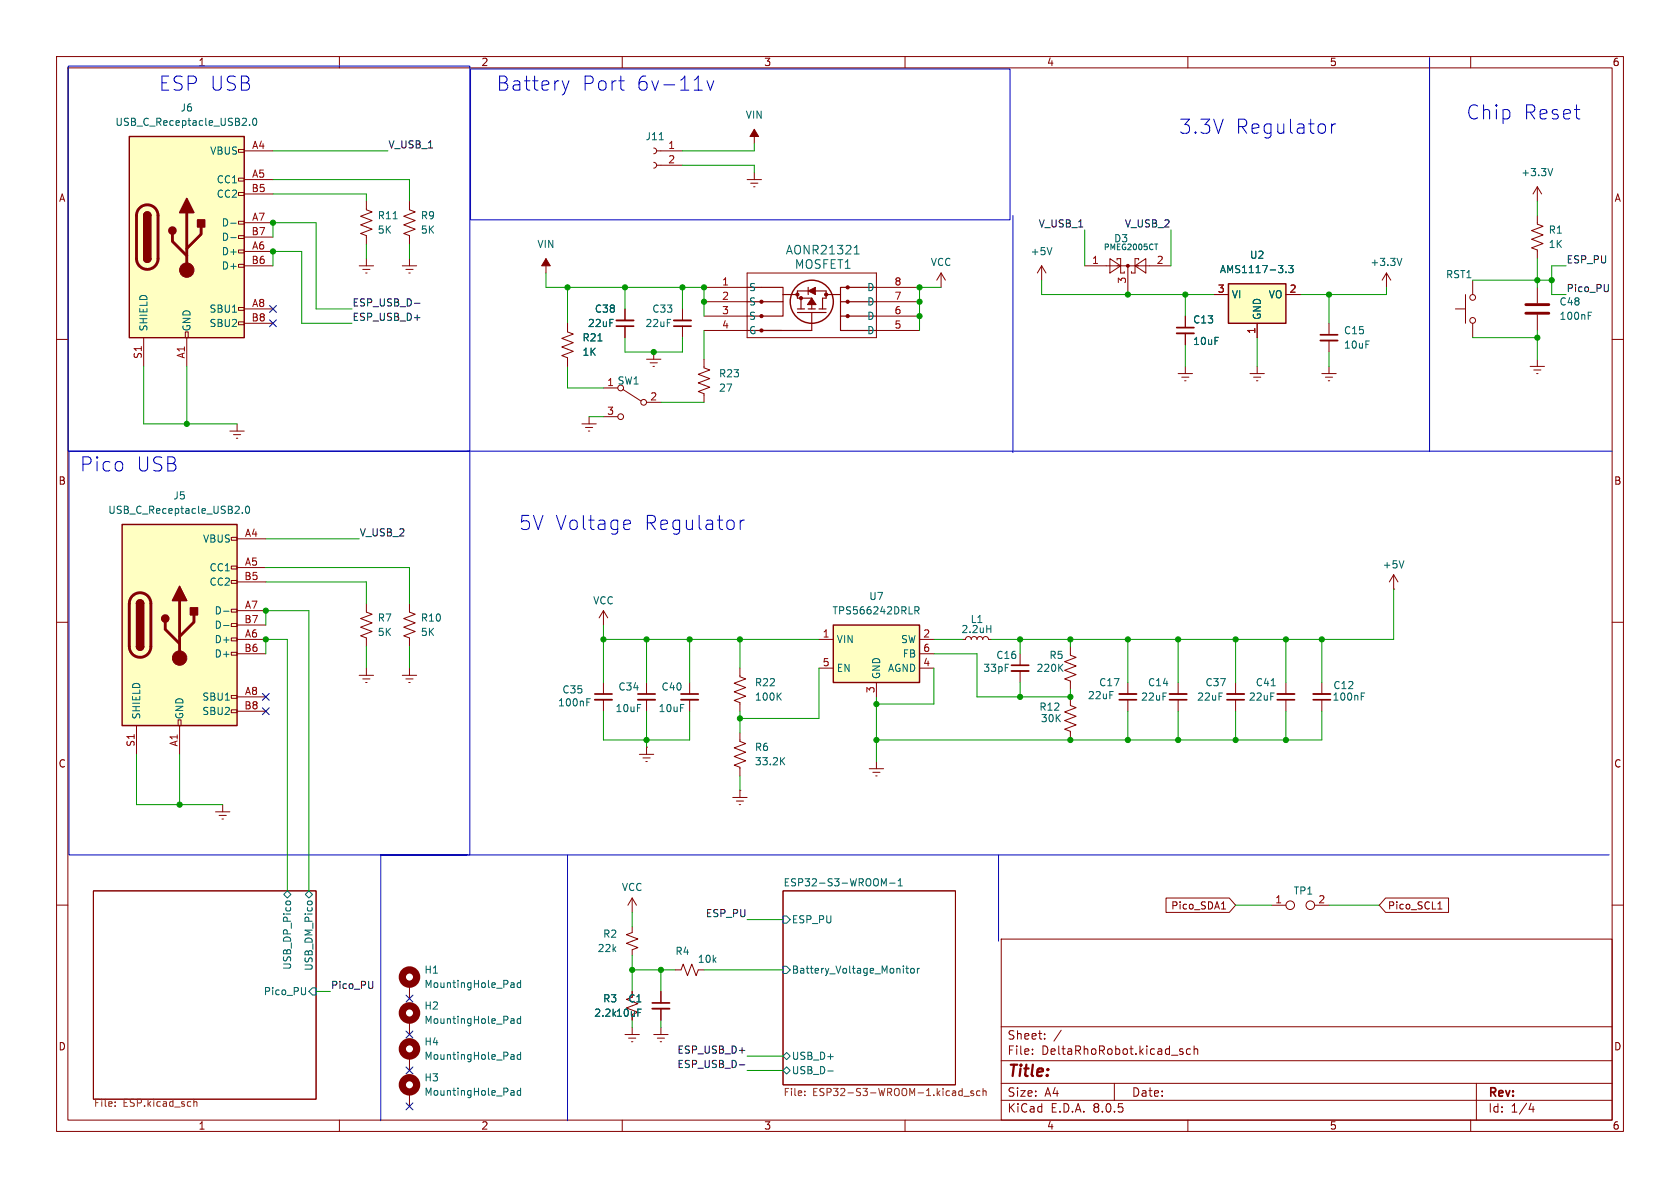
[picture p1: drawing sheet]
<svg xmlns="http://www.w3.org/2000/svg" width="297mm" height="210mm" viewBox="0 0 297 210" stroke-linecap="round" stroke-linejoin="round" font-family="sans-serif">
<g fill="none" stroke="#840000" stroke-width=".18">
<path d="M10 10h277v190h-277zM12 12h273v186h-273zM60 10v2M110 10v2M160 10v2M210 10v2M260 10v2M115.6 28.7l.3 .2 .2 .3-.2 .4-.3 .1M115.6 26.2l.3 .1 .2 .4-.2 .3-.3 .2M116.1 29.2h4.5M116.1 26.7h4.5M132.1 31.8h2.5"/>
<path d="M132.7 32.4h1.3M133.2 33h.3M133.3 22.9v2.5M133.3 30.5v1.3M10 60h2M96.5 45.7v2.6M100.3 57.2v1.5l1 .4-2 .7 2 .8-2 .7 2 .8-2 .8 1 .3v1.6M110.5 54.6v2M110.5 57.7v2M120.6 54.6v2M120.6 57.7v2M184.1 47l.8 1.3"/>
<path d="M184.1 47v2.5M184.1 47l-.7 1.3M191.8 47h15.2M196.2 45.7l1.9 1.3-1.9 1.3zM197.5 46v-.3h.6v2.6h.7v-.3M199.4 47v5.1M200.7 47l1.9-1.3v2.6zM201.3 46v-.3h-.6v2.6h-.7v-.3M209.5 55.9v2M209.5 58.9v2.1M285 60h2M102.9 74.9h2.5"/>
<path d="M103.5 75.6h1.3M104 76.2h.3M104.1 73.7v1.2M106.7 68.6h2.5M106.7 73.7h2.5M110.1 68.8l3.2 2.1M114.3 63.5h2.5M114.3 71.1h2.5M114.9 64.1h1.3M115.4 64.8h.3M115.6 62.2v1.3M208.3 66h2.5"/>
<path d="M208.9 66.7h1.3M209.4 67.3h.3M209.5 64.8v1.2M10 110h2M106.7 108l-.8 1.2M106.7 108v2.5M106.7 108l.7 1.2M130.8 118.1v1.5l1 .4-2 .8 2 .7-2 .8 2 .8-2 .7 1 .4v1.5M170.2 113h.5l.1-.3 .4-.2 .4 .2 .1 .3 .2-.3 .3-.2 .4 .2 .1 .3 .2-.3 .3-.2 .4 .2 .1 .3 .2-.3 .3-.2 .4 .2 .2 .3h.5M285 110h2M106.7 120.7v2M106.7 123.7v2"/>
<path d="M130.8 129.5v1.6l1 .3-2 .8 2 .8-2 .7 2 .8-2 .8 1 .3v1.6M130.8 139.7h.1M130.8 139.7v1.3M153.7 135.9h2.5M154.3 136.5h1.3M154.8 137.2h.3M154.9 134.6v1.3M10 160h2M16.5 157.5h39.4v36.8h-39.4zM129.5 141h2.6M130.2 141.6h1.2M130.7 142.2h.2"/>
<path d="M138.4 157.5h30.5v34.3h-30.5zM285 160h2M177 166h108v32h-108zM60 198v2M110 198v2M160 198v2M177 194.5h108M177 191.5h108M177 187.5h108M177 181.5h108M182.5 186.3v.1M182.5 185.5v.1"/>
<path d="M184.7 183.6v.1M184.7 182.8v.1M187.6 182.1l-1.3 2M197 191.5v3M208.7 185.9l.4 .1 .1 .2-.2 .2h-.3M208.7 185.4l.4 .1M210 198v2M210.5 185.5l-.5-.1-.3 .3v.4l.2 .2h.6M211.1 185.5l.2-.1 .4 .1v.9M211.1 184.9v1.5M260 198v2M261 191.5v6.5"/>
<path d="M270.7 195l-.4 1.1h.9M271 195.6v1"/>
<circle cx="109.7" cy="73.7" r=".51"/>
<circle cx="109.7" cy="68.6" r=".51"/>
<circle cx="113.8" cy="71.1" r=".51"/>
</g>
<g fill="none" stroke="#006464" stroke-width=".18">
<path d="M116.5 24.7h.8M186 43.8l-.5 1.2M204.1 43.1h.6M105.7 60.3h.7M174.4 111.2h.8M175.2 110.6v1.2M103.7 124.1h.5M103.7 123.5h.6M137.6 123l.5 .8M138.1 122.5l-.7 .7M138.2 134.5l.5 .7M138.7 133.9l-.7 .8"/>
<path d="M50.2 158.1l.6-.6 .6 .6-.6 .7zM50.5 159.5l.3-.2h.3l.3 .2M54 158.1l.6-.6 .6 .6-.6 .7zM54.4 159.4l.2-.1 .5 .1M156.2 156.2l.5-.9v1.3M157.3 156.1h.9M158.8 156.6h.7M158.8 155.7l.4-.4v1.3M54 174.6v1l-.1 .2M55.2 174.6h.7v1.3h-.7l-.6-.6zM138.4 170.8h.7l.6 .7-.6 .6h-.7zM138.4 161.9h.7l.6 .7-.6 .6h-.7z"/>
<path d="M160.1 171.2h.5M160.3 170.8v1l.3 .2M161 171.3l.2-.1 .4 .1v.5l-.1 .2h-.3l-.2-.1zM162.2 171.2v.8M162.5 171.2l-.3 .2M138.4 189.2l.7-.6 .6 .6-.6 .7zM138.4 186.7l.7-.6 .6 .6-.6 .6zM146.3 189.3h1"/>
</g>
<path d="M20.4 195.5v.1M20.4 194.8v.1M34.3 194.3v1.3M34.3 194.9l.2-.2 .3 .1v.8M142.3 193.6v.1M142.3 192.9v.1M170.4 193.8h1M172.1 192.9l-.3-.1-.2 .2 .1 .2 .4 .1v.3h-.5M173.2 192.9l-.3-.1-.3 .3 .2 .5h.4M173.8 193l.2-.2 .3 .1v.8M173.8 192.4v1.3" fill="none" stroke="#725600" stroke-width=".18"/>
<g fill="#840000" stroke="#840000" stroke-width=".18">
<path d="M133.3 22.9l.8 1.2h-1.5z"/>
<path d="M96.5 45.7l.8 1.3h-1.5z"/>
<circle cx="199.4" cy="47" r=".25"/>
</g>
<path d="M109 56.6h3M119.1 56.6h3.1M208 58.9h3.1M105.2 123.7h3" fill="none" stroke="#840000" stroke-width=".33"/>
<path d="M109 57.7h3M119.1 57.7h3.1M208 57.9h3.1M105.2 122.7h3" fill="none" stroke="#840000" stroke-width=".3"/>
<path d="M147.3 110.5h15.3v10.2h-15.3z" fill="#ffffc2"/>
<path d="M147.3 110.5h15.3v10.2h-15.3z" fill="none" stroke="#840000" stroke-width=".25"/>
<g fill="none" stroke="#840000" stroke-width=".18">
<path d="M72.4 35.6v1.5l1 .4-2 .7 2 .8-2 .8 2 .7-2 .8 1 .4v1.5M63.5 47h2.5M64.1 47.6h1.3M64.6 48.3h.3M64.8 45.7v1.3M166.4 48.3l-.8 1.2M166.4 48.3v2.5M166.4 48.3l.7 1.2M40.6 76.2h2.6M41.3 76.8h1.2M41.8 77.5h.2M41.9 74.9v1.3"/>
<path d="M144.8 113h2.5M144.8 118.1h2.5M162.6 113h2.5M162.6 118.1h2.5M162.6 115.6h2.5M121.9 120.7v2M121.9 123.7v2M154.9 120.7v2.5M227.3 120.7v2M227.3 123.7v2M233.7 120.7v2M233.7 123.7v2"/>
<path d="M111.8 158.8l-.8 1.2M111.8 158.8v2.5M111.8 158.8l.7 1.2M72.4 174v2.5M111.8 177.8l-1.1 .4 2.1 .7-1 .4M111.8 163.8v1l-1.1 .4 2.1 .8-2.1 .8 2.1 .7-1 .4v1M111.8 175.3v1M116.8 175.3v2M116.8 178.3v2M119.4 171.5h1l.4-1.1 .7 2.1 .8-2.1 .8 2.1 .3-1h1.1M72.4 180.3v2.6M72.4 186.7v2.5"/>
<path d="M72.4 193v2.6M110.5 182.9h2.5M111.1 183.5h1.3M111.6 184.2h.3M111.8 181.6v1.3M115.6 182.9h2.5M116.2 183.5h1.3M116.7 184.2h.3M116.8 181.6v1.3"/>
</g>
<g fill="none" stroke="#006464" stroke-width=".18">
<path d="M161.7 107.3h.5l.3 .2-.2 .4h-.6M162 107.9l.5 .6M224.7 121.2h.8M240.7 123.1h.4M240.7 122.5h.6M90.5 173.7l.3 .1 .1 .8M90.9 174.5l-.4 .1M90.9 174l-.4 .1M92 173.3v1.3M92 179.6v1.3M92 173.8l-.3-.1-.3 .3 .2 .5h.4M90.5 180.1h.3l.1 .8"/>
<path d="M90.5 186.4l.3 .1 .1 .8M90.5 192.8h.3l.1 .8M90.9 180.9h-.4M90.9 180.4h-.4M90.9 193.6h-.4M90.9 193.1h-.4M90.9 187.2l-.4 .1M90.9 186.7l-.4 .1M92 180.1h-.3l-.3 .2 .2 .6h.4M92 186v1.3M92 192.3v1.3M92 186.5l-.3-.1-.3 .3 .2 .5h.4"/>
<path d="M92 192.8h-.3l-.3 .2 .2 .6h.4"/>
</g>
<path d="M120.4 123.7h3M225.8 122.7h3.1M232.2 122.7h3M115.3 178.3h3.1" fill="none" stroke="#840000" stroke-width=".33"/>
<path d="M120.4 122.7h3M225.8 123.7h3.1M232.2 123.7h3M115.3 177.3h3.1" fill="none" stroke="#840000" stroke-width=".3"/>
<g fill="none" stroke="#840000" stroke-width="1.3">
<circle cx="72.4" cy="172.7" r="1.27"/>
<circle cx="72.4" cy="179.1" r="1.27"/>
<circle cx="72.4" cy="185.4" r="1.27"/>
<circle cx="72.4" cy="191.8" r="1.27"/>
</g>
<path d="M22.9 24.1h20.3v35.6h-20.3z" fill="#ffffc2"/>
<g fill="none" stroke="#840000" stroke-width=".18">
<path d="M42.2 39.1h1v.5h-1zM42.2 34h1v.5h-1zM42.2 31.5h1v.5h-1zM42.2 26.4h1v.5h-1zM43.2 26.7h5.1M43.2 31.8h5.1M43.2 39.4h5.1M43.2 34.3h5.1M64.8 35.6v1.5l1 .4-2 .7 2 .8-2 .8 2 .7-2 .8 1 .4v1.5M271.8 33l.7 1.3M271.8 33v2.6M271.8 33l-.8 1.3"/>
<path d="M25.4 59.7v5.1M32.8 58.7h.5v1h-.5zM33 59.7v5.1M42.2 56.9h1v.5h-1zM42.2 54.4h1v.5h-1zM42.2 46.7h1v.5h-1zM42.2 44.2h1v.5h-1zM42.2 41.7h1v.5h-1zM43.2 44.5h5.1M43.2 54.6h5.1M43.2 47h5.1M43.2 41.9h5.1"/>
<path d="M43.2 57.2h5.1M71.1 47h2.6M71.8 47.6h1.2M72.3 48.3h.2M72.4 45.7v1.3M124.5 50.8h7.6M124.5 53.3h7.6M124.5 55.9h7.6M124.5 58.4h7.6M132.1 48.3h22.8v11.4h-22.8zM154.9 50.8h7.7M154.9 53.3h7.7"/>
<path d="M154.9 55.9h7.7M154.9 58.4h7.7M257.3 54.6h1.8M259.1 52.1v5.1M260.3 49.5v2.6M260.3 57.2v2.5M271.8 50.8v2.8M271.8 55.6v2.8M124.5 63.5v1.5l1 .4-2.1 .8 2.1 .7-2.1 .8 2.1 .8-2.1 .7 1.1 .4v1.5M270.5 64.8h2.5M271.1 65.4h1.3M271.7 66h.2"/>
<path d="M271.8 63.5v1.3M63.5 119.4h2.5M64.8 106.7v1.5l1 .4-2 .7 2 .8-2 .8 2 .7-2 .8 1 .4v1.5M64.8 118.1v1.3M71.1 119.4h2.6M72.4 106.7v1.5l1 .4-2 .7 2 .8-2 .8 2 .7-2 .8 1 .4v1.5M72.4 118.1v1.3M180.3 115.6v2M180.3 118.6v2.1M246.4 104.1h.1M246.4 101.6l-.8 1.3M246.4 101.6v2.5"/>
<path d="M246.4 101.6l.7 1.3M64.1 120h1.3M64.6 120.7h.3M71.8 120h1.2M72.3 120.7h.2M113 133.4h2.6M113.7 134h1.2M114.2 134.6h.2M114.3 132.1h.1M114.3 120.7v2M114.3 123.7v2M114.3 132.1v1.3"/>
<path d="M189.2 123.2v1.5l1 .4-2 .8 2 .7-2 .8 2 .7-2 .8 1 .4v1.5M199.4 120.7v2M199.4 123.7v2M38.1 143.5h2.5M38.7 144.1h1.3M39.2 144.8h.3M39.4 142.2v1.3M224.8 160h2.5M232.4 160h2.5"/>
<circle cx="260.3" cy="56.6" r=".51"/>
<circle cx="260.3" cy="52.6" r=".51"/>
<circle cx="228.1" cy="160" r=".76"/>
<circle cx="231.6" cy="160" r=".76"/>
</g>
<g fill="none" stroke="#840000" stroke-width=".25">
<path d="M22.9 24.1h20.3v35.6h-20.3zM25.4 38.1a.64 .64 0 0 1 .6-.6 .64 .64 0 0 1 .7 .6M25.4 45.7a.64 .64 0 0 0 .6 .7 .64 .64 0 0 0 .7-.7"/>
<circle cx="143.5" cy="53.3" r="3.8"/>
</g>
<path d="M24.7 36.8a1.9 1.9 0 0 1 2.1-.5 1.9 1.9 0 0 1 1.1 1.8v7.6a1.91 1.91 0 0 1-1.9 1.9 1.91 1.91 0 0 1-1.9-1.9v-7.7l.2-.7zM33 37.6v10.2M30.5 41.4v1.3l2.5 2.5M35.6 40.1v1.3l-2.6 2.5M269.7 55.4h4.1M269.7 53.8h4.1" fill="none" stroke="#840000" stroke-width=".51"/>
<g fill="#840000" stroke="#840000" stroke-width=".25">
<path d="M25.4 45.7h1.3a.64 .64 0 0 1-.7 .7 .64 .64 0 0 1-.6-.7z"/>
<path d="M25.4 38.1h1.3v7.6h-1.3z"/>
<path d="M25.6 37.7a.64 .64 0 0 1 .7-.2 .64 .64 0 0 1 .4 .6h-1.3z"/>
<path d="M33 35.1l1.3 2.5h-2.6z"/>
<path d="M34.9 38.9h1.3v1.2h-1.3z"/>
<circle cx="30.5" cy="40.8" r=".63"/>
</g>
<g fill="#840000" stroke="#840000" stroke-width=".18">
<path d="M142.9 51.4l1.2-.6v1.3z"/>
<path d="M143.5 52.7l.8 1.1h-1.6z"/>
<circle cx="33" cy="47.8" r="1.27"/>
<circle cx="134.6" cy="58.4" r=".28"/>
<circle cx="134.6" cy="55.9" r=".28"/>
<circle cx="134.6" cy="53.3" r=".28"/>
<circle cx="141" cy="52.1" r=".28"/>
<circle cx="141.6" cy="52.7" r=".28"/>
<circle cx="146" cy="52.1" r=".28"/>
<circle cx="149.9" cy="55.9" r=".28"/>
<circle cx="149.9" cy="53.3" r=".28"/>
<circle cx="149.9" cy="50.8" r=".28"/>
</g>
<path d="M40.8 39.5h1M44.1 22v.2M44.8 21l.2-.1a.68 .68 0 0 1 .4 .6 .68 .68 0 0 1-.4 .7l-.2-.2-.1-.3zM69.5 38.7h.7M274.5 29.8l-.4 1.3M40.8 42h1M151 44.9h.9M151.2 43.7l.3-.3v1.5M280.8 55.8h.4M280.8 55.2h.6M248.2 99.1l-.4 1.3" fill="none" stroke="#006464" stroke-width=".18"/>
<path d="M178.8 118.6h3.1M112.8 123.7h3M197.9 122.7h3" fill="none" stroke="#840000" stroke-width=".33"/>
<path d="M178.8 117.6h3.1M112.8 122.7h3M197.9 123.7h3" fill="none" stroke="#840000" stroke-width=".3"/>
<g fill="none" stroke="#840000" stroke-width=".2">
<path d="M132.1 50.8h6.3v1.3M138.4 53.3v2.6h-6.3M138.4 52.1v1.2h-6.3M138.4 52.1h2.6M141 55.2h5M141 54.6h1.2M141.6 52.7v1.9M142.9 54.6h1.2M142.9 51.4h-1.9v1.3h2.5v1.9M142.9 50.8v1.3M143.5 55.2v3.2h-11.4M144.1 51.4h1.9v1.3h-.6v1.9"/>
<path d="M144.8 54.6h1.2M146 52.1h2.6M148.6 55.9v2.5h6.3M148.6 53.3v2.6h6.3M148.6 52.1v1.2h6.3M154.9 50.8h-6.3v1.3"/>
</g>
<path d="M21.6 92.7h20.3v35.6h-20.3z" fill="#ffffc2"/>
<g fill="none" stroke="#840000" stroke-width=".18">
<path d="M234.9 57.2v2M245.1 48.3l-.8 1.2M245.1 48.3v2.5M245.1 48.3l.8 1.2M221 66h2.5M221.6 66.7h1.3M222.1 67.3h.3M222.2 64.8v1.2M234.9 60.2v2M40.9 95h1v.5h-1zM41.9 95.3h5.1M40.9 115.3h1v.5h-1z"/>
<path d="M40.9 112.8h1v.5h-1zM40.9 110.2h1v.5h-1zM40.9 107.7h1v.5h-1zM40.9 102.6h1v.5h-1zM40.9 100.1h1v.5h-1zM41.9 100.3h5.1M41.9 113h5.1M41.9 108h5.1M41.9 102.9h5.1M41.9 115.6h5.1M41.9 110.5h5.1M24.1 128.3v5.1"/>
<path d="M31.5 127.3h.5v1h-.5zM31.7 128.3v5.1M40.9 125.5h1v.5h-1zM40.9 122.9h1v.5h-1zM41.9 123.2h5.1M41.9 125.7h5.1"/>
</g>
<path d="M21.6 92.7h20.3v35.6h-20.3zM24.1 114.3a.64 .64 0 0 0 .7 .6 .64 .64 0 0 0 .6-.6M24.1 106.7a.64 .64 0 0 1 .7-.7 .64 .64 0 0 1 .6 .7" fill="none" stroke="#840000" stroke-width=".25"/>
<path d="M23.4 105.3a1.9 1.9 0 0 1 2.1-.4 1.9 1.9 0 0 1 1.2 1.8v7.6a1.91 1.91 0 0 1-1.9 1.9 1.91 1.91 0 0 1-1.9-1.9v-7.8l.1-.6zM29.2 110v1.3l2.5 2.5M31.7 106.2v10.1M34.3 108.7v1.3l-2.6 2.5" fill="none" stroke="#840000" stroke-width=".51"/>
<g fill="#840000" stroke="#840000" stroke-width=".25">
<path d="M24.1 114.3h1.3a.64 .64 0 0 1-.6 .6 .64 .64 0 0 1-.7-.6z"/>
<path d="M24.1 106.7h1.3v7.6h-1.3z"/>
<path d="M24.3 106.2a.64 .64 0 0 1 .7-.1 .64 .64 0 0 1 .4 .6h-1.3z"/>
<path d="M31.7 103.6l1.3 2.6h-2.5z"/>
<path d="M33.7 107.4h1.2v1.3h-1.2z"/>
<circle cx="29.2" cy="109.3" r=".63"/>
</g>
<circle cx="31.7" cy="116.3" r="1.27" fill="#840000" stroke="#840000" stroke-width=".18"/>
<path d="M247.8 45.7l-.4 1.2M42.8 90.6v.1M43.5 89.6l.2-.1a.68 .68 0 0 1 .4 .6 .68 .68 0 0 1-.4 .6l-.2-.1-.1-.3zM39.5 108h1M39.5 110.6h1" fill="none" stroke="#006464" stroke-width=".18"/>
<path d="M233.4 60.2h3.1" fill="none" stroke="#840000" stroke-width=".33"/>
<path d="M233.4 59.2h3.1" fill="none" stroke="#840000" stroke-width=".3"/>
<path d="M217.2 50.2h10.1v7h-10.1z" fill="#ffffc2"/>
<path d="M217.2 50.2h10.1v7h-10.1z" fill="none" stroke="#840000" stroke-width=".25"/>
<g fill="none" stroke="#840000" stroke-width=".18">
<path d="M271.8 38.1v1.5l1 .4-2 .8 2 .7-2 .8 2 .8-2 .7 1 .4v1.5M100.3 57.2v1.2M110.5 54.6v2M110.5 57.7v2M209.5 55.9v2M209.5 58.9v2.1M214.6 52.1h2.6M222.2 57.2v2.5M227.3 52.1h2.6M100.3 63.5v1.3M233.7 66h2.5M234.3 66.7h1.3"/>
<path d="M234.8 67.3h.3M234.9 64.8v1.2M189.2 114.3v1.5l1 .4-2 .8 2 .7-2 .8 2 .8-2 .7 1 .4v1.5M208.3 120.7v2M208.3 123.7v2M218.4 120.7v2M218.4 123.7v2M206.1 158.7h11.2l1.1 1.3-1.1 1.3h-11.2zM216.2 159.6l.1-.2v1.3M245 158.7h11.1v2.6h-11.1l-1.2-1.3zM254.3 159.7l.3-.3v1.3M111.8 175.3v1"/>
<path d="M116.8 175.3v2M116.8 178.3v2M215.9 160.7h.8M254.2 160.7h.7"/>
</g>
<path d="M227.3 48.1v.1M227.8 46.9h.8l-.4 .5 .3 .1v.6l-.1 .1-.6-.1M105.7 60.3h.7M187.4 118l.5 .7M187.9 117.4l-.7 .7" fill="none" stroke="#006464" stroke-width=".18"/>
<path d="M206.8 122.7h3M216.9 122.7h3.1" fill="none" stroke="#840000" stroke-width=".33"/>
<path d="M206.8 123.7h3M216.9 123.7h3.1" fill="none" stroke="#840000" stroke-width=".3"/>
<path d="M73.3 53.6h.9M73.3 56.2h.9M284.3 50.3v1l-.1 .2M65.9 173.5v1l-.1 .2M130.7 185.7h1M130.7 188.2h1" fill="none" stroke="#0f0f0f" stroke-width=".18"/>
<g fill="none" stroke="#0000c2" stroke-width=".18">
<path d="M12.1 11.7h71v68.1h-71zM83.2 12.2h95.4v26.7h-95.4zM99.4 14.3l.6 1.6M100 15.9l-.2 .6M100.6 14.3l-.6 1.6M109.4 14.3h.9M110.1 15.9h.2M122.7 15.9h1.5M125 14.3l.6 1.6 .6-1.6M252.7 10.2v69.6M179.1 38.1v41.9M235.4 21.9v1.7"/>
<path d="M236.1 21.9a.64 .64 0 0 0-.7 .5M12.2 79.8h70.9v71.3h-70.9zM82.5 79.8h202.5M110.6 91.9l.7 .2 .2 .4-1.2 .3M111.3 93.5l-.7 .1M130.9 91.9v1.7M131.6 91.9a.64 .64 0 0 0-.7 .5M100.3 151.1v47M176.5 151.1v15.3M284.5 151.1h-217.2v47"/>
</g>
<g fill="none" stroke="#009600" stroke-width=".18">
<path d="M48.3 31.8h24.1v3.8M48.3 34.3h16.5v1.3M48.3 26.7h20.3M120.6 29.2h12.7v1.3M133.3 25.4v1.3h-12.7M271.8 35.6v2.5M48.3 41.9v-2.5h7.6v15.2h6.3M48.3 47v-2.5h5v12.7h8.9M64.8 43.2v2.5M72.4 43.2v2.5M96.5 48.3v2.5h28v5.1M100.3 50.8v6.4"/>
<path d="M110.5 59.7v2.5h10.1v-2.5M110.5 50.8v3.8M120.6 50.8v3.8M124.5 58.4v5.1M166.4 50.8h-3.8v7.6M184.1 49.5v2.6h30.5M191.8 40.6v6.4M207 40.6v6.4M209.5 52.1v3.8M222.2 59.7v5.1M234.9 52.1v5.1M245.1 50.8v1.3h-15.2"/>
<path d="M260.3 59.7h11.5M260.3 49.5h14M271.8 45.7v5.1M271.8 58.4v5.1M276.9 47h-2.6v5.1h2.6M25.4 64.8v10.1h16.5M33 64.8v10.1M100.3 64.8v3.8h6.4M104.1 73.7h2.6M116.8 71.1h7.7M209.5 61v3.8M234.9 62.2v2.6"/>
<path d="M47 95.3h16.5M47 115.6v-2.6h3.8v44.5M47 100.3h25.4v6.4M47 110.5v-2.5h7.6v49.5M47 102.9h17.8v3.8M64.8 114.3v3.8M72.4 114.3v3.8M106.7 110.5v10.2M106.7 113h38.1M114.3 113v7.7M121.9 113v7.7M130.8 113v5.1"/>
<path d="M144.8 118.1v8.9h-14M165.1 113h5.1M165.1 115.6h7.6v7.6h16.5v-1.3M165.1 118.1v6.4h-10.2M180.3 113v2.6M189.2 113v1.3M199.4 113v7.7M208.3 113v7.7M218.4 113v7.7M227.3 113v7.7M233.7 113v7.7M246.4 104.1v8.9h-71.1"/>
<path d="M24.1 133.4v8.8h15.3M31.7 133.4v8.8M106.7 125.7v5.1h15.2v-5.1M114.3 125.7v6.4M130.8 125.7v3.8M130.8 137.2v2.5M154.9 123.2v11.4M180.3 120.7v2.5M199.4 125.7v5.1M208.3 125.7v5.1M218.4 125.7v5.1M227.3 125.7v5.1"/>
<path d="M233.7 125.7v5.1h-78.8M55.9 175.3h2.5M111.8 171.5h7.6M111.8 161.3v2.5M111.8 168.9v6.4M116.8 171.5v3.8M124.5 171.5h13.9M132.1 162.6h6.3M218.4 160h6.4M234.9 160h8.9M111.8 180.3v1.3M116.8 180.3v1.3"/>
<path d="M132.1 186.7h6.3M132.1 189.2h6.3"/>
</g>
<g fill="none" stroke="#000084" stroke-width=".18">
<path d="M47.7 56.5l1.2 1.3M47.7 54l1.2 1.2M48.9 56.5l-1.2 1.3M48.9 54l-1.2 1.2M46.4 125.1l1.2 1.2M46.4 122.6l1.2 1.2M47.6 125.1l-1.2 1.2M47.6 122.6l-1.2 1.2M71.8 175.9l1.2 1.2M73 175.9l-1.2 1.2M71.8 195l1.2 1.2M71.8 188.6l1.2 1.2"/>
<path d="M71.8 182.3l1.2 1.2M73 195l-1.2 1.2M73 188.6l-1.2 1.2M73 182.3l-1.2 1.2"/>
</g>
<g fill="#009600" stroke="#009600" stroke-width=".18">
<circle cx="271.8" cy="59.7" r=".46"/>
<circle cx="271.8" cy="49.5" r=".46"/>
<circle cx="274.3" cy="49.5" r=".46"/>
<circle cx="234.9" cy="52.1" r=".46"/>
<circle cx="189.2" cy="123.2" r=".46"/>
<circle cx="180.3" cy="123.2" r=".46"/>
<circle cx="227.3" cy="113" r=".46"/>
<circle cx="180.3" cy="113" r=".46"/>
<circle cx="189.2" cy="113" r=".46"/>
<circle cx="189.2" cy="130.8" r=".46"/>
<circle cx="199.4" cy="130.8" r=".46"/>
<circle cx="218.4" cy="130.8" r=".46"/>
<circle cx="227.3" cy="130.8" r=".46"/>
<circle cx="199.4" cy="52.1" r=".46"/>
<circle cx="209.5" cy="52.1" r=".46"/>
<circle cx="162.6" cy="55.9" r=".46"/>
<circle cx="162.6" cy="50.8" r=".46"/>
<circle cx="162.6" cy="53.3" r=".46"/>
<circle cx="218.4" cy="113" r=".46"/>
<circle cx="199.4" cy="113" r=".46"/>
<circle cx="110.5" cy="50.8" r=".46"/>
<circle cx="100.3" cy="50.8" r=".46"/>
<circle cx="124.5" cy="53.3" r=".46"/>
<circle cx="120.6" cy="50.8" r=".46"/>
<circle cx="208.3" cy="130.8" r=".46"/>
<circle cx="208.3" cy="113" r=".46"/>
<circle cx="233.7" cy="113" r=".46"/>
<circle cx="48.3" cy="39.4" r=".46"/>
<circle cx="48.3" cy="44.5" r=".46"/>
<circle cx="33" cy="74.9" r=".46"/>
<circle cx="111.8" cy="171.5" r=".46"/>
<circle cx="116.8" cy="171.5" r=".46"/>
<circle cx="154.9" cy="130.8" r=".46"/>
<circle cx="130.8" cy="127" r=".46"/>
<circle cx="114.3" cy="130.8" r=".46"/>
<circle cx="154.9" cy="124.5" r=".46"/>
<circle cx="106.7" cy="113" r=".46"/>
<circle cx="115.6" cy="62.2" r=".46"/>
<circle cx="124.5" cy="50.8" r=".46"/>
<circle cx="121.9" cy="113" r=".46"/>
<circle cx="130.8" cy="113" r=".46"/>
<circle cx="114.3" cy="113" r=".46"/>
<circle cx="47" cy="113" r=".46"/>
<circle cx="47" cy="108" r=".46"/>
<circle cx="31.7" cy="142.2" r=".46"/>
</g>
<g font-size="3.5" fill="#0000c2">
<text x="27.9" y="16.3">ESP USB</text>
<text x="87.6" y="16.3">Battery</text>
<text x="102.7" y="16.3">Port</text>
<text x="112.3" y="16.3">6v-11v</text>
<text x="208.3" y="23.9">3.3V</text>
<text x="218.2" y="23.9">Regulator</text>
<text x="259.1" y="21.3">Chip</text>
<text x="269.2" y="21.3">Reset</text>
<text x="14" y="83.6">Pico</text>
<text x="23.9" y="83.6">USB</text>
<text x="91.7" y="93.9">5V Voltage</text>
<text x="113.8" y="93.9">Regulator</text>
</g>
<text font-size="2.8" fill="#840000" x="178" y="190.9">Title:</text>
<g font-size="2.1" fill="#006464">
<text x="138.8" y="45.2">AONR21321</text>
<text x="140.4" y="47.7">MOSFET1</text>
</g>
<g font-size="2.1" fill="#840000">
<text x="178" y="184">Sheet:</text>
<text x="178" y="186.7">File:</text>
<text x="184.1" y="186.7">DeltaRhoRobot.kicad_sch</text>
<text x="178" y="196.9">KiCad</text>
<text x="178" y="194.1">Size:</text>
<text x="184.7" y="194.1">A4</text>
<text x="185.7" y="196.9">E.D.A.</text>
<text x="193.3" y="196.9">8.0.5</text>
<text x="200" y="194.1">Date:</text>
<text x="263" y="194.3">Rev:</text>
<text x="263" y="196.9">Id:</text>
<text x="267.1" y="196.9">1/4</text>
</g>
<g font-size="1.8" fill="#840000">
<text x="35" y="11.9">1</text>
<text x="85" y="11.9">2</text>
<text x="135" y="11.9">3</text>
<text x="185" y="11.9">4</text>
<text x="235" y="11.9">5</text>
<text x="285" y="11.9">6</text>
<text x="10.3" y="35.9">A</text>
<text x="285.3" y="35.9">A</text>
<text x="10.3" y="85.9">B</text>
<text x="285.3" y="85.9">B</text>
<text x="10.3" y="135.9">C</text>
<text x="285.3" y="135.9">C</text>
<text x="207" y="161">Pico_SDA1</text>
<text x="245.3" y="161">Pico_SCL1</text>
<text x="10.3" y="185.9">D</text>
<text x="285.3" y="185.9">D</text>
<text x="35" y="199.9">1</text>
<text x="85" y="199.9">2</text>
<text x="135" y="199.9">3</text>
<text x="185" y="199.9">4</text>
<text x="235" y="199.9">5</text>
<text x="285" y="199.9">6</text>
</g>
<g font-size="1.8" fill="#006464">
<text x="20.3" y="22.5">USB_C_Receptacle_USB2.0</text>
<text x="31.8" y="19.9">J6</text>
<text x="131.7" y="21.2">VIN</text>
<text x="37.1" y="27.5">VBUS</text>
<text x="114" y="25">J11</text>
<text x="38.2" y="32.6">CC1</text>
<text x="38.2" y="35.2">CC2</text>
<text x="268.8" y="31.3">+3.3V</text>
<text x="39.1" y="40.2">D-</text>
<text x="66.7" y="41.5">5K</text>
<text x="66.7" y="39">R11</text>
<text x="74.3" y="39">R9</text>
<text x="74.3" y="41.5">5K</text>
<text x="273.7" y="41.5">R1</text>
<text x="39.1" y="45.3">D+</text>
<text x="39.1" y="47.9">D+</text>
<text x="39.1" y="42.8">D-</text>
<text x="94.9" y="44">VIN</text>
<text x="164.5" y="47.2">VCC</text>
<text x="182.1" y="45.3">+5V</text>
<text x="196.9" y="43">D3</text>
<text x="220.9" y="45.9">U2</text>
<text x="242.2" y="47.2">+3.3V</text>
<text x="273.7" y="44">1K</text>
<text x="132.3" y="51.7">S</text>
<text x="153.2" y="51.7">D</text>
<text x="215.6" y="48.5">AMS1117-3.3</text>
<text x="217.7" y="52.9">VI</text>
<text x="224.2" y="52.9">VO</text>
<text x="255.5" y="49.4">RST1</text>
<text x="26.3" y="58.7" transform="rotate(-90 26.3 58.7)">SHIELD</text>
<text x="33.9" y="58.7" transform="rotate(-90 33.9 58.7)">GND</text>
<text x="36.9" y="55.5">SBU1</text>
<text x="36.9" y="58">SBU2</text>
<text x="103.8" y="58">22uF</text>
<text x="105.1" y="55.5">C38</text>
<text x="114" y="58">22uF</text>
<text x="115.2" y="55.5">C33</text>
<text x="132.3" y="54.2">S</text>
<text x="132.3" y="56.7">S</text>
<text x="132.3" y="59.3">G</text>
<text x="153.2" y="59.3">D</text>
<text x="153.2" y="56.7">D</text>
<text x="153.2" y="54.2">D</text>
<text x="210.8" y="57.4">C13</text>
<text x="223.1" y="56.6" transform="rotate(-90 223.1 56.6)">GND</text>
<text x="237.5" y="59.3">C15</text>
<text x="275.6" y="54.2">C48</text>
<text x="275.6" y="56.7">100nF</text>
<text x="102.9" y="63.1">1K</text>
<text x="102.9" y="60.6">R21</text>
<text x="210.8" y="61.2">10uF</text>
<text x="237.5" y="61.8">10uF</text>
<text x="107.2" y="68.3">1 SW1</text>
<text x="127" y="66.9">R23</text>
<text x="127" y="69.4">27</text>
<text x="30.6" y="88.5">J5</text>
<text x="19" y="91">USB_C_Receptacle_USB2.0</text>
<text x="35.8" y="96.1">VBUS</text>
<text x="36.9" y="101.2">CC1</text>
<text x="244.3" y="100.7">+5V</text>
<text x="36.9" y="103.7">CC2</text>
<text x="104.8" y="107">VCC</text>
<text x="153.6" y="106.3">U7</text>
<text x="37.8" y="113.9">D+</text>
<text x="37.8" y="108.8">D-</text>
<text x="37.8" y="111.4">D-</text>
<text x="66.7" y="110.1">R7</text>
<text x="66.7" y="112.6">5K</text>
<text x="74.3" y="112.6">5K</text>
<text x="74.3" y="110.1">R10</text>
<text x="147.1" y="108.8">TPS566242DRLR</text>
<text x="147.8" y="113.9">VIN</text>
<text x="159.2" y="113.9">SW</text>
<text x="169.9" y="112.1">2.2uH</text>
<text x="171.5" y="110.3">L1</text>
<text x="37.8" y="116.4">D+</text>
<text x="147.8" y="119">EN</text>
<text x="156.9" y="119">AGND</text>
<text x="159.5" y="116.4">FB</text>
<text x="173.7" y="119">33pF</text>
<text x="176" y="116.7">C16</text>
<text x="183.1" y="119">220K</text>
<text x="185.4" y="116.7">R5</text>
<text x="35.7" y="124.1">SBU1</text>
<text x="98.6" y="125.1">100nF</text>
<text x="99.3" y="122.8">C35</text>
<text x="109.2" y="122.3">C34</text>
<text x="116.8" y="122.3">C40</text>
<text x="133.4" y="124.1">100K</text>
<text x="133.4" y="121.5">R22</text>
<text x="155.8" y="120.1" transform="rotate(-90 155.8 120.1)">GND</text>
<text x="183.7" y="125.8">R12</text>
<text x="192.2" y="123.8">22uF</text>
<text x="194.2" y="121.5">C17</text>
<text x="201.6" y="124.1">22uF</text>
<text x="202.9" y="121.5">C14</text>
<text x="211.5" y="124.1">22uF</text>
<text x="213" y="121.5">C37</text>
<text x="220.7" y="124.1">22uF</text>
<text x="221.9" y="121.5">C41</text>
<text x="235.5" y="124.1">100nF</text>
<text x="235.6" y="122">C12</text>
<text x="25" y="127.3" transform="rotate(-90 25 127.3)">SHIELD</text>
<text x="32.6" y="127.3" transform="rotate(-90 32.6 127.3)">GND</text>
<text x="35.7" y="126.6">SBU2</text>
<text x="108.7" y="126.1">10uF</text>
<text x="116.3" y="126.1">10uF</text>
<text x="183.9" y="127.9">30K</text>
<text x="133.4" y="132.9">R6</text>
<text x="133.4" y="135.5">33.2K</text>
<text x="109.8" y="157.7">VCC</text>
<text x="138.4" y="156.8">ESP32-S3-WROOM-1</text>
<text x="228.6" y="158.3">TP1</text>
<text x="106.5" y="166">R2</text>
<text x="139.9" y="163.4">ESP_PU</text>
<text x="51.7" y="171.5" transform="rotate(-90 51.7 171.5)">USB_DP_Pico</text>
<text x="55.5" y="171.7" transform="rotate(-90 55.5 171.7)">USB_DM_Pico</text>
<text x="74.9" y="172.3">H1</text>
<text x="105.6" y="168.5">22k</text>
<text x="119.3" y="169">R4</text>
<text x="123.3" y="170.4">10k</text>
<text x="139.9" y="172.3">Battery_Voltage_Monitor</text>
<text x="46.5" y="176.1">Pico_PU</text>
<text x="74.9" y="178.7">H2</text>
<text x="74.9" y="174.9">MountingHole_Pad</text>
<text x="105" y="179.9">2.2k 10uF</text>
<text x="106.5" y="177.4">R3</text>
<text x="111" y="177.4">C1</text>
<text x="74.9" y="181.2">MountingHole_Pad</text>
<text x="74.9" y="185">H4</text>
<text x="74.9" y="191.4">H3</text>
<text x="74.9" y="187.6">MountingHole_Pad</text>
<text x="139.9" y="190.1">USB_D-</text>
<text x="139.9" y="187.6">USB_D+</text>
<text x="74.9" y="193.9">MountingHole_Pad</text>
</g>
<g font-size="1.8" fill="#a90000">
<text x="44.5" y="26.4">A4</text>
<text x="118" y="26.4">1</text>
<text x="118" y="29">2</text>
<text x="44.4" y="34">B5</text>
<text x="44.5" y="31.5">A5</text>
<text x="44.4" y="41.7">B7</text>
<text x="44.5" y="39.1">A7</text>
<text x="44.4" y="46.7">B6</text>
<text x="44.5" y="44.2">A6</text>
<text x="193" y="46.7">1</text>
<text x="204.4" y="46.7">2</text>
<text x="127.6" y="50.5">1</text>
<text x="127.6" y="53.1">2</text>
<text x="158" y="53.1">7</text>
<text x="158" y="50.5">8</text>
<text x="199.1" y="50.2" transform="rotate(-90 199.1 50.2)">3</text>
<text x="215.2" y="51.8">3</text>
<text x="227.9" y="51.8">2</text>
<text x="44.4" y="56.9">B8</text>
<text x="44.5" y="54.4">A8</text>
<text x="127.6" y="55.6">3</text>
<text x="127.6" y="58.2">4</text>
<text x="158" y="58.2">5</text>
<text x="158" y="55.6">6</text>
<text x="222" y="59.1" transform="rotate(-90 222 59.1)">1</text>
<text x="25.1" y="63.5" transform="rotate(-90 25.1 63.5)">S1</text>
<text x="32.8" y="63.5" transform="rotate(-90 32.8 63.5)">A1</text>
<text x="114.9" y="70.9">2</text>
<text x="107.2" y="73.4">3</text>
<text x="43.2" y="95">A4</text>
<text x="43.2" y="100.1">A5</text>
<text x="43.1" y="102.6">B5</text>
<text x="43.2" y="107.7">A7</text>
<text x="43.1" y="110.2">B7</text>
<text x="43.2" y="112.8">A6</text>
<text x="145.3" y="112.8">1</text>
<text x="163.1" y="112.8">2</text>
<text x="43.1" y="115.3">B6</text>
<text x="145.3" y="117.9">5</text>
<text x="163.1" y="117.9">4</text>
<text x="163.1" y="115.3">6</text>
<text x="43.1" y="125.5">B8</text>
<text x="43.2" y="122.9">A8</text>
<text x="154.7" y="122.6" transform="rotate(-90 154.7 122.6)">3</text>
<text x="23.9" y="132.1" transform="rotate(-90 23.9 132.1)">S1</text>
<text x="31.5" y="132.1" transform="rotate(-90 31.5 132.1)">A1</text>
<text x="225.4" y="159.8">1</text>
<text x="233" y="159.8">2</text>
</g>
<g font-size="1.8" fill="#0f0f0f">
<text x="68.6" y="26.3">V_USB_1</text>
<text x="183.5" y="40.3">V_USB_1</text>
<text x="198.8" y="40.3">V_USB_2</text>
<text x="276.9" y="46.6">ESP_PU</text>
<text x="276.9" y="51.7">Pico_PU</text>
<text x="62.2" y="54.3">ESP_USB_D-</text>
<text x="62.2" y="56.8">ESP_USB_D+</text>
<text x="63.5" y="94.9">V_USB_2</text>
<text x="124.7" y="162.2">ESP_PU</text>
<text x="58.4" y="174.9">Pico_PU</text>
<text x="119.7" y="186.3">ESP_USB_D+</text>
<text x="119.7" y="188.9">ESP_USB_D-</text>
</g>
<g font-size="1.8" fill="#725600">
<text x="16.5" y="196">File:</text>
<text x="21.7" y="196">ESP.kicad_sch</text>
<text x="138.4" y="194.1">File:</text>
<text x="143.7" y="194.1">ESP32-S3-WROOM-1.kicad_sch</text>
</g>
<text font-size="1.4" fill="#006464" x="195" y="44.4">PMEG2005CT</text>
</svg>
